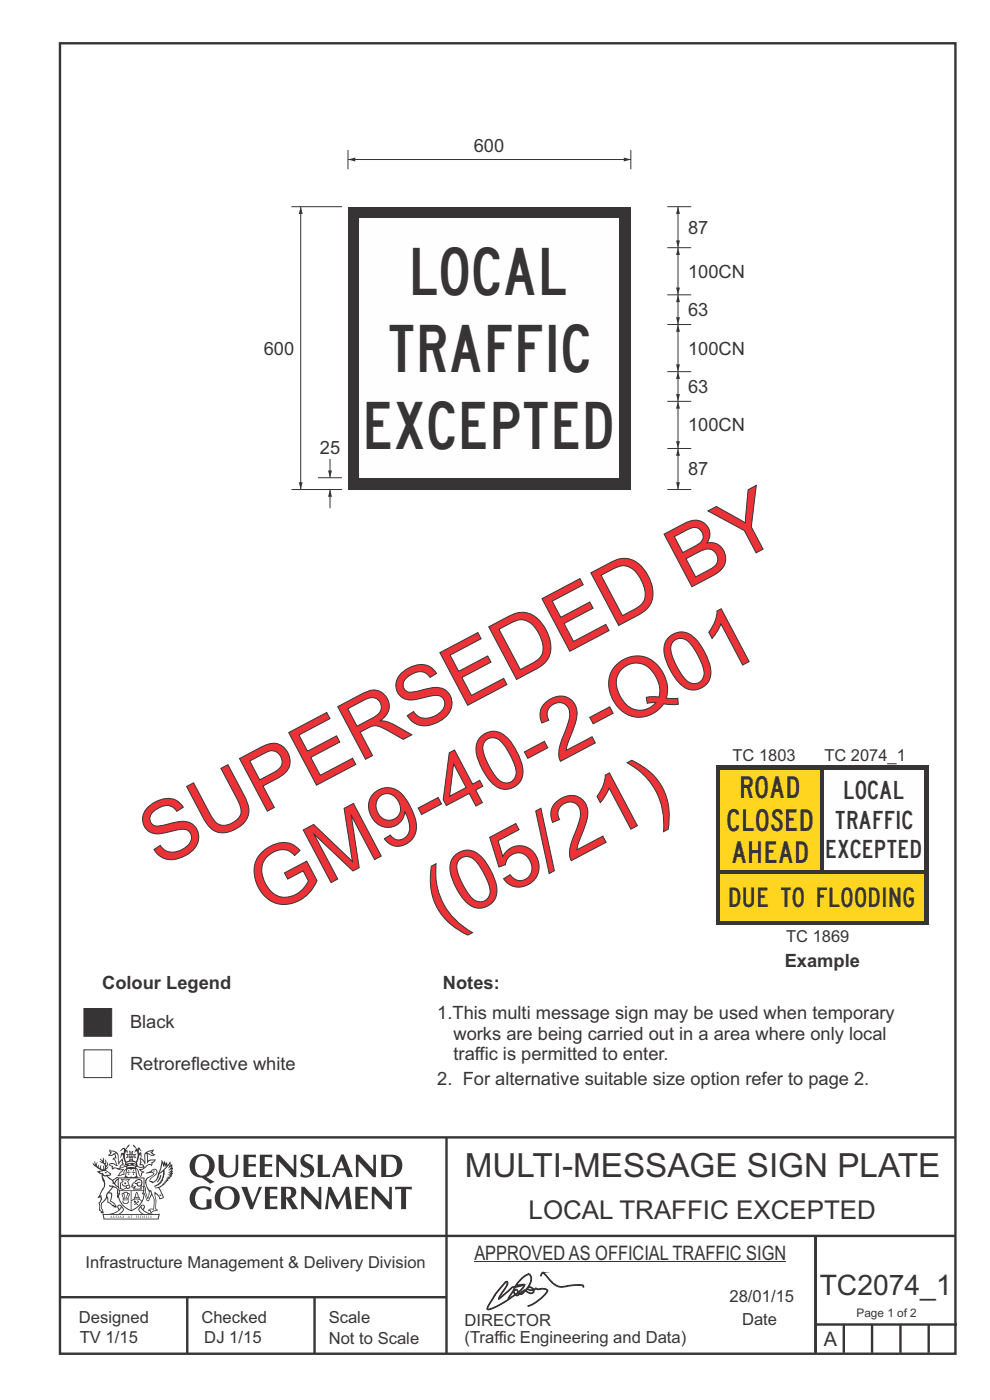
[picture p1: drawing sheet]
<svg xmlns="http://www.w3.org/2000/svg" width="210mm" height="297mm" viewBox="0 0 210 297" stroke-linecap="round" stroke-linejoin="round" font-family="sans-serif">
<g fill="none" stroke="#373435" stroke-width=".51">
<path d="M12.7 9.2h190v278h-190zM12.7 241.3h190M94.7 241.4v45.8M12.7 275.2h82M12.7 262.2h190.1M39.7 275.2v12M66.7 275.2v12M173 262.1v24.9M173 281h30M179 281v6M185 281v6M191 281v6"/>
<path d="M197 281v6"/>
</g>
<path d="M100.6 267.7h66.2" fill="none" stroke="#373435" stroke-width=".21"/>
<path d="M17.8 222.7h5.9v5.9h-5.9z" fill-rule="evenodd" fill="#fefefe" stroke="#373435" stroke-width=".21"/>
<path d="M17.8 213.9h5.9v5.9h-5.9z" fill-rule="evenodd" fill="#373435" stroke="#373435" stroke-width=".21"/>
<g fill="#373435">
<path d="M40.8 252.5a3.4 3.4 0 0 1 4-.4l-.2 .7a1.81 1.81 0 0 0-2.2-.6 1.81 1.81 0 0 0-1 2.1 1.66 1.66 0 0 0 .6 1.6 1.66 1.66 0 0 0 1.8 .1v-1.6h1.1v1.9a4.3 4.3 0 0 1-4-.4 2.58 2.58 0 0 1-.1-3.4z" fill-rule="evenodd"/>
<path d="M47.4 252.3l.8-.2a1.34 1.34 0 0 1 1.4 1l.1 .4a2.38 2.38 0 0 1-1.1 2.6 1.51 1.51 0 0 1-1.9-1.8 2.4 2.4 0 0 1 .7-2zM46.1 252.6a2.51 2.51 0 0 0-.2 3 2.51 2.51 0 0 0 2.9 1 2.51 2.51 0 0 0 2-3.1 2.51 2.51 0 0 0-3.2-1.8l-.6 .2z" fill-rule="evenodd"/>
<path d="M51.2 251.8h1.2l1.2 3.4 1.3-3.4h.7l-2 4.7h-.6z" fill-rule="evenodd"/>
<path d="M56.2 251.8h2.6v.6l-1.6-.1v1.5l1.6-.1v.6l-1.6-.1v1.8l1.6-.1v.6h-2.6z" fill-rule="evenodd"/>
<path d="M60.7 252.1a.95 .95 0 0 1 1.1 1 .95 .95 0 0 1-1.1 .9zM59.6 251.8v4.7h1.1v-2.2l1.3 2.2h1.3l-1.5-2.3a1.21 1.21 0 0 0 1-1.4 1.21 1.21 0 0 0-1.4-1z" fill-rule="evenodd"/>
<path d="M63.9 251.8h.7l3 3.2v-3.2h.6v4.7h-.6l-3.1-3.3v3.3h-.6z" fill-rule="evenodd"/>
<path d="M69.6 251.8h.6l1.6 3.2 1.6-3.2h.6l.6 4.7h-1.1l-.3-3.2-1.5 3.2h-.3l-1.5-3.1-.3 3.1h-.7z" fill-rule="evenodd"/>
<path d="M75.4 251.8h2.6v.6l-1.6-.1v1.5l1.6-.1v.6l-1.6-.1v1.8l1.6-.1v.6h-2.6z" fill-rule="evenodd"/>
<path d="M78.9 251.8h.7l3 3.2v-3.2h.5v4.7h-.6l-3.1-3.3v3.3h-.5z" fill-rule="evenodd"/>
<path d="M83.8 251.8h3.6v.6l-1.3-.1v4.2h-1v-4.2l-1.3 .1z" fill-rule="evenodd"/>
<path d="M40.8 245.7a2.46 2.46 0 0 0-.4 2.7 2.46 2.46 0 0 0 2.4 1.4l1.8 1.3 1-.3-1.8-1.1a2.54 2.54 0 0 0 1.5-3.4 2.54 2.54 0 0 0-3.5-1.2zM42 245.6a1.54 1.54 0 0 1 1.8-.1 1.54 1.54 0 0 1 .6 1.7 1.77 1.77 0 0 1-2 2.1 2.51 2.51 0 0 1-.4-3.7z" fill-rule="evenodd"/>
<path d="M46.4 245h1v1.9a2.39 2.39 0 0 0 .7 2.3 1.32 1.32 0 0 0 1.4-.1 1.32 1.32 0 0 0 .5-1.3v-2.8h.5v2.4a2.12 2.12 0 0 1-1.6 2.4 2.12 2.12 0 0 1-2.5-1.4z" fill-rule="evenodd"/>
<path d="M51.7 245h2.6v.6l-1.6-.1v1.5l1.6-.1v.6l-1.6-.1v1.8l1.6-.1v.6h-2.6z" fill-rule="evenodd"/>
<path d="M55.1 245h2.7v.6l-1.6-.1v1.5l1.5-.1v.6l-1.5-.1v1.8l1.6-.1v.6h-2.7z" fill-rule="evenodd"/>
<path d="M58.6 245h.7l3 3.2v-3.2h.6v4.7h-.6l-3.1-3.4v3.4h-.6z" fill-rule="evenodd"/>
<path d="M64 245.4a1.87 1.87 0 0 1 2.4-.2l-.2 .7a.87 .87 0 0 0-.9-.6 .87 .87 0 0 0-.8 .6 1.82 1.82 0 0 0 1.3 1.1 1.56 1.56 0 0 1 .7 2 1.56 1.56 0 0 1-2 .8l-.8-.3 .2-.9h.1a.9 .9 0 0 0 .9 .8 .9 .9 0 0 0 .9-.7 1.59 1.59 0 0 0-1.3-1.1 1.43 1.43 0 0 1-.5-2.2z" fill-rule="evenodd"/>
<path d="M67.4 245h1v4.2l1.6-.1v.6h-2.6z" fill-rule="evenodd"/>
<path d="M72.4 246.2l.6 1.7h-1.3zM72.4 244.9l-2 4.8h.7l.4-1.4h1.7l.5 1.4h1.2l-2-4.8z" fill-rule="evenodd"/>
<path d="M75.5 245h.7l3 3.2v-3.2h.5v4.7h-.6l-3.1-3.4v3.4h-.5z" fill-rule="evenodd"/>
<path d="M81.9 245.4a1.71 1.71 0 0 1 2.3 1.8 1.79 1.79 0 0 1-2.3 2.1zM80.9 245v4.7a4.2 4.2 0 0 0 3.9-.9 2.34 2.34 0 0 0 .4-2.4 2.34 2.34 0 0 0-2-1.4z" fill-rule="evenodd"/>
<path d="M23.4 244.2l1.1 .3-.9 .5h-.3l.5-.5zM24.4 244.8l.2-.1a2.44 2.44 0 0 1 .5 2l.1 .4 .7-1-.2 .6 .3 .3a.57 .57 0 0 0-.6 .8l-1-.2-.5 .2 .2-.5-.8-.2 .7-.2 .9 .5 .1-.1-.6-1.3-.2-.1 .5-.1zM23.4 243.8l-.2 .4 .2 .4-.6 .4a1.04 1.04 0 0 0 1.4-.1l.2 .7h-.3l-.2 .4a.94 .94 0 0 1 .8 1.1l-.2-.1a1.16 1.16 0 0 0-1.5-.1l.3 .4 .4 .2 .1 .5 .2 .2 .1-.2a.94 .94 0 0 1 1.1 .2h.8l-1.1 1.2a1.13 1.13 0 0 0 1.1-.2l.4-.1v-.4l.4-.7a.83 .83 0 0 0-.6 1.1l-.3-.1-.6 .3 1-1.4-.5 .2-.5-.1 1.3-.5-.1-.1-.9 .3v-.3l.2-.2 .3 .1 .1-.3-.2-.4 .1-.6-.2-.3-.7 .9v-.7a1.42 1.42 0 0 0-1.6-1.8z" fill-rule="evenodd"/>
<path d="M31.2 244.6l.4-.3 .7-.1-.6 .3 .8 .5h-.3zM30.9 244.8h.2l.1 2a1.69 1.69 0 0 1 1.6-.7l-.8 .5 .1 .5a1.1 1.1 0 0 0-1.5 .6l-.1-.5-.2-.2h-.5l.3-.4-.3-.7a1.42 1.42 0 0 1 .9 1.1l.2-.1zM29.7 245.5l.1 1-.2 .3 .1 .5 .5-.1 .2 .2a.96 .96 0 0 1-1.2-.1l-.1 .1a1.06 1.06 0 0 0 1.3 .2v.1a.72 .72 0 0 1-.9 .2l.3 .5 .5 .3-.4 .1-.1 .7-.2-.4-.4-1.1-.4-.4 .4 .9a1.54 1.54 0 0 0 .7 1.2l.2-.3a.58 .58 0 0 1 .5-.7l.1-.2h-.3l-.5-.3 1-.5a.93 .93 0 0 1 1.1-.5v.2l.2-.1 .1-.5a.99 .99 0 0 0 .7-.9l-1.3 .1-.3 .3-.1-1.5 .9 .4 .9-.3h-.4l-.5-.4 .4-.7-.6 .2a1.46 1.46 0 0 0-1.3 2.1v.4l-.2-.4z" fill-rule="evenodd"/>
<path d="M28.2 248.3h.2v.4h.3l-.3 .1-.1 .5v-.5l-.4-.1 .4-.1z" fill-rule="evenodd"/>
<path d="M27.2 248.3h.2v.3l.3 .1-.3 .1-.1 .5v-.5l-.3-.1h.3z" fill-rule="evenodd"/>
<path d="M26.9 248.1a.57 .57 0 0 1 .9 .2 .57 .57 0 0 1 .9-.2l.2 1.4-.2 .1a.57 .57 0 0 1-.9-.1 .69 .69 0 0 1-1.1 0zM26.8 247.4l-.3 2.1-.1 .4h2.9l-.2-.4-.3-2.1h-.2l.1 .3-.9-.1-.8 .1v-.3z" fill-rule="evenodd"/>
<path d="M26.8 251.7a.3 .3 0 0 0 .6 0 .3 .3 0 0 0-.6 0zM25.9 250.3l.3 .3-.3 .3a.79 .79 0 0 0 0 1.3l.8-.2-.1-.3a.55 .55 0 0 1-.7-.6h.1l.2 .3 .3 .1 .8-.2-.3-.7 .3-.3-.7 .1zM25.6 250l1.2 .2 .8-.2-.4 .7 .5 1.1a.56 .56 0 0 1-.9 .3l-.1 .1a.73 .73 0 0 1-1 .1 .73 .73 0 0 1-.3-.9v-.4l.6-.4z" fill-rule="evenodd"/>
<path d="M28.2 251.2l.7-.5a.58 .58 0 0 1 1-.1 .58 .58 0 0 1-.4 .9l-.3-.3a.43 .43 0 0 1 .6-.3v-.1a.57 .57 0 0 0-.8 .2l-.2-.1-.3 .2 .5 .1a.55 .55 0 0 0 .8 .5v.5h-1.3l.4-.4-.2-.2-.6 .2 .3-.3-.3-.1zM28 251.1l-.1 .2a.39 .39 0 0 0 .2 .7l.3-.1-.2 .5h1.9v-.8a.86 .86 0 0 0-.2-1.3 .86 .86 0 0 0-1.2 .3z" fill-rule="evenodd"/>
<path d="M28.6 254.1h.8v.2h-.8zM29 253.1l.2 .8h-.4zM29 252.8l-.3 .5-.1 .6h-.2v.4l-.6 .4 .1 .2a1.48 1.48 0 0 1 2.1 .1l.2-.1-.6-.5v-.5h-.2l-.1-.6z" fill-rule="evenodd"/>
<path d="M28.4 254.7l.4 .1 .1 .3 .3-.2-.2-.2a.38 .38 0 0 1 .5 .5l-.2-.2-.3 .3 .4 .2-.3 .2-.2-.3-.4 .3-.1-.2 .4-.3-.3-.1z" fill-rule="evenodd"/>
<path d="M27.1 253.3h.2v.2l-.2 .6h-.2zM26.2 254.6h.9v.4a.5 .5 0 0 1-.5 .2 .5 .5 0 0 1-.4-.4zM26 253.3h.2l.2 .8h-.1zM26.2 254.3h.8l.1 .1-.8 .1zM26.4 253h.5l-.1 1.1h-.2zM25.9 253.1l-.1 .3 .3 1.2a.48 .48 0 0 0-.1 .5 .48 .48 0 0 0 .5 .3l.5-.1a.49 .49 0 0 0 .2-.7l.3-1.2-.1-.3-.6-.3z" fill-rule="evenodd"/>
<path d="M26.3 250.9h.4l.1 .3h-.3z" fill-rule="evenodd"/>
<path d="M33.9 249.4l.3-.2-.2 .9-.6 .7h-.2l.5-.7z" fill-rule="evenodd"/>
<path d="M32.3 248.3l.3-.2 .5 .2a.88 .88 0 0 1-.5 1.1 1.22 1.22 0 0 0-.9 1.3l.5 .2a.72 .72 0 0 0 .9-.4l.6-.8 .1-.6 .8-.6v.3a2.85 2.85 0 0 1-2 2.8l.1 .1a2.13 2.13 0 0 0 1.9-1.4v-.3a2.01 2.01 0 0 0 .3-1.8l1.1-1.3-.4 1 .7-.5-.7 1 .8-.4-.8 .8 .7-.1-.9 .5 .9-.1-.9 .5 .8-.1-.9 .3 .3 .2h-.4l.2 .4-.3-.1 .1 .3h-.3l.1 .3h-.2a2.16 2.16 0 0 1-2 1l.1 .2h.4a.76 .76 0 0 1 .7 .7l.5 1.2-.5 .2a1.45 1.45 0 0 0-1.2-1.3l.2 1.8-.1 1.9 .4 .2a1.07 1.07 0 0 0-1.2 .4v-.3l-.5-.2a.87 .87 0 0 1 1.1-.1v-.7a4.4 4.4 0 0 0-.6-3.1v-.3h-.2a2.16 2.16 0 0 1-.8-2.2l.3-.3 1.2-.8a.55 .55 0 0 0-.4-.7zM30.4 251.7a.76 .76 0 0 1 .3 1.1l.6 1.6 .4-1.7 .2 .1a.61 .61 0 0 1-.1 .9l-.3 .9h-.2l-.6-1.6-.4 .2a1.18 1.18 0 0 0 .1-1.5zM34.4 246.8l.2 .8 .3-.5v.5l.4-.5a1.9 1.9 0 0 1-1.1 1.4l-.4 .3zM30.9 248.9l1.3-.1 .2 .1v.3l-.5 .3a1.26 1.26 0 0 0-.9 1.9l.2 .7a1.84 1.84 0 0 1 .2 2l-.5-1.3a.96 .96 0 0 0-.4-1.3l-.4 .3a.78 .78 0 0 1 0 1.3l.1 .2h.4l.4 1.1a.38 .38 0 0 0 .2 .4 .38 .38 0 0 0 .4-.1l.6-1.2a2.94 2.94 0 0 1 .4 2.5l-.1 .5-.8-.1-.3 .4v.2l.5-.1v.4l.2 .1a1.02 1.02 0 0 1 1.3-.5v-.3l-.3-.2 .1-1.7-.3-1.4 .1 .1a1.14 1.14 0 0 1 .8 .9 .63 .63 0 0 0 .8-.2 .63 .63 0 0 0-.1-.8l-.7-1.3 1-.6 .1-.3 .3-.1-.1-.2h.4l-.1-.3h.3l-.1-.3 .5-.1-.2-.2 .6-.4 .1-.2-.3 .1 .4-.6-.3 .1 .3-.6-.4 .1 .4-.5v-.3l-.3 .2 .2-.6-.1-.3-.3 .3-.1-.8-.6 .8-.2-.7-.2 .5-.3-.8-.1 .6-.4-.8-.2 1.4-.6 1.9a1.81 1.81 0 0 1-1 1.4l-.6-.2a1.74 1.74 0 0 1 1.2-1.2 .75 .75 0 0 0 0-1.3 .75 .75 0 0 0-1.1 .5z" fill-rule="evenodd"/>
<path d="M33.8 253.5l.3-.1 .2 .3h-.4z" fill-rule="evenodd"/>
<path d="M22 257.7h11.6l-.1 .8h-11.3zM24 257.6l.4-.2a2.47 2.47 0 0 0 1.4-1.3l.3 .6-.5 .5-.5 .4zM25.1 255.9l.3-.2 .2 .2-.2 .6zM29.8 256.1a2.65 2.65 0 0 0 1.8 1.5h-1.1l-.2-.2a.79 .79 0 0 1-.5-1.3zM30 255.9l.2-.2 .3 .2-.2 .6zM21.8 257.5l.2 1.2h11.7l.2-1.1-.2-.1a4.1 4.1 0 0 1-3.3-.9l.3-.4-.1-.5a1.06 1.06 0 0 0-1.3 .9l.2 .4 .7 .6h-4.7l.2-.2a.84 .84 0 0 0 .6-.7 .84 .84 0 0 0-.5-.9l-.2-.2-.6 .1-.1 .5 .3 .4a4.2 4.2 0 0 1-3.4 .9z" fill-rule="evenodd"/>
<path d="M23.6 258l.1 .2h-.2zM23.6 257.9l-.3 .5 .4-.1 .2 .1z" fill-rule="evenodd"/>
<path d="M24 257.9h.2v.4a.25 .25 0 0 0 .2-.1 .25 .25 0 0 0-.1-.3h.1a.29 .29 0 0 1 0 .4 .29 .29 0 0 1-.4 0 .29 .29 0 0 1 0-.4z" fill-rule="evenodd"/>
<path d="M24.8 257.9a.22 .22 0 0 1 .3 .2 .22 .22 0 0 1-.3 .2zM24.7 257.9v.5a.33 .33 0 0 0 .4-.1 .33 .33 0 0 0 0-.4 .33 .33 0 0 0-.4 0z" fill-rule="evenodd"/>
<path d="M25.5 258l.1 .2h-.1zM25.6 257.9l-.3 .5 .3-.1 .2 .1z" fill-rule="evenodd"/>
<path d="M25.9 257.9h.2l.1 .2 .2-.2-.2 .2 .2 .3-.3-.2v.2h-.2l.2-.3z" fill-rule="evenodd"/>
<path d="M27.3 258l.1 .2h-.2zM27.3 257.9l-.3 .5 .4-.1 .2 .1z" fill-rule="evenodd"/>
<path d="M27.6 257.9h.5h-.2l.1 .5h-.3l.1-.5z" fill-rule="evenodd"/>
<path d="M28.8 257.9h.3h-.1v.2h.1h-.1v.3h-.2z" fill-rule="evenodd"/>
<path d="M29.3 257.9h.2l.1 .5h-.3z" fill-rule="evenodd"/>
<path d="M29.9 257.9a.22 .22 0 0 1 .3 .2 .22 .22 0 0 1-.3 .2zM29.7 257.9v.5a.33 .33 0 0 0 .5-.1 .33 .33 0 0 0 0-.4 .33 .33 0 0 0-.5 0z" fill-rule="evenodd"/>
<path d="M30.5 257.9h.3h-.2v.2h.2h-.2v.2l.2 .1h-.3z" fill-rule="evenodd"/>
<path d="M31 257.9h.2l-.1 .4 .2 .1h-.3z" fill-rule="evenodd"/>
<path d="M31.5 257.9h.2v.5h-.2z" fill-rule="evenodd"/>
<path d="M31.9 257.9h.3l-.2 .1 .2 .2-.1 .2h-.2v-.2l.2 .1z" fill-rule="evenodd"/>
<path d="M26.8 246.7a1.51 1.51 0 0 1 2.1 .2l-1.1-.2-1 .2zM28.3 246.9l.5 .2v.2l-.4-.1zM27.2 247l.5-.1 .1 .2h-.4zM26.7 247.2l.2 .1-.3 .1zM27.6 246.2l.2-.2 .3 .2zM27.5 245h.2v.4h-.2zM27.6 244.4l.2 .2 .2-.2-.1 .4h-.2zM27.7 245.6h.2l.1 .4-.2-.2-.2 .2zM27.9 245h.2v.4h-.2zM27 245l.3 .1 .1 .2-.4 .1 .2-.2zM28.3 245.1l.3-.1-.2 .2 .2 .2-.3-.1zM25.3 244.2l1-.5-.1 1-.2-.1-.3 .1-.3 1.1 .5-1 .3 .9a1.84 1.84 0 0 1 .2 1.7l.4 .1a2.48 2.48 0 0 1 2.2 .1l.2-.3-.2-.6 .7-1.8 .4 .6-.2-1-.1-.1-.3 .3v-.9l.6 .4-.5-.7h-.4v.4l-.6-.8-.5-.3 .2 .4 .6 .6-.4 .7 .4-.3a2.06 2.06 0 0 1-.1 2.2l-.5-.2-.2-.6 .2-.1 .7 .2-.4-.5 .4-.5-.7 .2-.2-.2 .2-.7-.5 .4-.5-.4 .2 .7-.2 .2-.7-.2 .4 .5-.4 .5 .8-.2 .1 .1-.1 .6-.6 .2a2.01 2.01 0 0 1 0-2.2l.3 .5-.1-.6-.3-.1 .9-1.2-.5 .3-.5 .7-.2-.3a.8 .8 0 0 0-.8 .5z" fill-rule="evenodd"/>
<path d="M21.8 249.4l.3 .2a.61 .61 0 0 1 .9 .3l.2 .2a.8 .8 0 0 1 .7 1l.3 .1 .6 .6a1 1 0 0 1 .5 1l-.2 .7v-.5h-.1a.96 .96 0 0 0-.7-1.3l-.3-.2h-.6l-.2-.1-.1 .1 .1 .3h.6l-1.1 1.4-.3 .9-.4 .6a1.33 1.33 0 0 0-.5 1.8l.2 .5a1.26 1.26 0 0 1-.5-1.4l-.1-.4a1.56 1.56 0 0 0 .4-1.7l-.3 .2 .2-.5a3.2 3.2 0 0 0 .7-3zM23 253.2h.4l.2 .4-.3 1.2 .8 .5 .3 .5-.6-.2-.8-.6v-.9a.51 .51 0 0 1 0-.9zM21.2 248.6a1.52 1.52 0 0 1 2.1 .6l-1.1 .1-.2-.1-.1-.4-.5 .1zM20.1 246.3l.1 .8-.5-.4a.62 .62 0 0 0 .7 .8l1.3 .8-1.1 .1 .6 .6 .4 .1 .1 1.1a1.84 1.84 0 0 1-.3 2.5l-.4 .9-.3 .4 .2 .1 .4-.1 .1 .4-.2 .5-.3 .2 .1 1.8 .2-.1 .3 .6h.2l.4-.1-.2-.5a1.3 1.3 0 0 1-.1-1.6l.9-1.1 .2 1.1 .5 .2 .5 .6 .1-.2 .2 .4 .5-.1a1.85 1.85 0 0 0-1.2-1.3l.1-.3a1.39 1.39 0 0 0 0-1.5h-.4l.4-.6a.66 .66 0 0 1 .9-.4 .66 .66 0 0 1 .3 .9v.4h.1v.1l-.1 .3 .2 .5 .1-.3a2.24 2.24 0 0 0 .1-2.2 .73 .73 0 0 1-.7-.6 .73 .73 0 0 1 .6-.8v-.2a.94 .94 0 0 0-.9 .8 .48 .48 0 0 1-.1-.5 .48 .48 0 0 1 .5-.3l.5-.3a.51 .51 0 0 0-.8 .2l-.4 .3-1.1-.8 .6-.1 .2-.5-1.2-.6 .5-.5v-.4l-.4 .5v-.2a.69 .69 0 0 0 .2-1.1v.5l-.2 .2v-1.1l-.2-.2 .1 .6-.2 .2-.4-1.2v.6l-.6-.3 .5 .6-.6-.2 .3 .3a1 1 0 0 1 .7 1.5l-.2-.8v.8l-.5-.2v-.7l-.2 .6-.2-.1-.1-.6-.2 .4-.1-.2v-.7l-.2 .5z" fill-rule="evenodd"/>
<path d="M22.2 248.8l.2-.2 .3 .3z" fill-rule="evenodd"/>
<path d="M25 249.8h5.6v2l-.2-.1v-1.7h-5.2v2.5h5.2v-.7l.1 .1-.1 1.1v-.3h-2.5v4a4.1 4.1 0 0 0 2.6-3.6l.1-.1a4 4 0 0 1-2.8 3.9 4.2 4.2 0 0 1-2.8-4.7l.1 1.3 .1-.1a3.8 3.8 0 0 0 2.5 3.3v-4h-2.5l-.2-.9z" fill-rule="evenodd"/>
<circle cx="32.6" cy="248.4" r=".17"/>
</g>
<path d="M115 270l.3-.1 .8 .9a4.5 4.5 0 0 0 3 2.1 15.6 15.6 0 0 1 4.6-.3l.2 .4-.2 .1-.1-.3a15.6 15.6 0 0 0-4.5 .3 5.2 5.2 0 0 1-3.4-2.5l-.5-.6-.3 .7h-.2zM107.2 271.9l.3-.1 .2 .2a1.96 1.96 0 0 1-.8 1.8l-1 1.6 2-1.7a1.43 1.43 0 0 1 1.3-.8 6.4 6.4 0 0 1 2.9-2.7 1.1 1.1 0 0 1 .6 1.7l-.5 1 .6 .2 .4 .4 .4-.2 .6 .1h.3a1.57 1.57 0 0 1 1.7 .3 7.5 7.5 0 0 1-4.2 3.4v-.1a8.3 8.3 0 0 0 4.1-3.2 1.2 1.2 0 0 0-1.6-.3l-.4 .1-.4-.2-.3 .2a.73 .73 0 0 1-.8 .8l-.6-.1-.5-.4a1.32 1.32 0 0 1-1.3 .7l-.5 .3a1.2 1.2 0 0 0-1.4 .5l-.5 .4a9.7 9.7 0 0 1-4.4 2l-.1-.1a4.6 4.6 0 0 1 1.2-2.3l.8-1.3zM111.8 273.4l-.2 .3 .9 .6 .5-.1 .1-.5a1.2 1.2 0 0 1-1.3-.3zM110.6 271.4l-1 1.2 1.6-.2 .1 .1a2.73 2.73 0 0 1-1.3 1.7l.2 .2 .6-.5a2.88 2.88 0 0 0 1.7-3.2 .48 .48 0 0 0-.5-.4 .48 .48 0 0 0-.4 .3zM112 273.2a.91 .91 0 0 0 1.1 .3l-.7-.4zM109.5 272.8l-.1 .1 1.3-.3zM109.3 273.1l-.3 .6 .6-.2 .4 .6a2.34 2.34 0 0 0 1.2-1.5zM107.3 272l-2.1 2.6-1.4 2.2-.4 .9a8 8 0 0 0 3.9-1.8l.4-.2 1.4-2.6-.5 .1-2 1.8-.8 .6a3.3 3.3 0 0 1 .9-1.8l.1-.1a1.9 1.9 0 0 0 .8-1.7zM108.9 274l-1 1.5 1.3-.9zM109 273.9l.3 .6a.47 .47 0 0 0 .5-.3 .47 .47 0 0 0-.3-.5zM109.4 274.7h.3l.4-.2-.2-.2zM110.4 274.4h.4l.5-.6z" fill="#373435" stroke="#373435" stroke-width=".21"/>
<g fill="#373435">
<path d="M151.9 162.4h45v33.8h-45z" fill-rule="evenodd"/>
<path d="M173.9 162.4h1v22.5h-1z" fill-rule="evenodd"/>
</g>
<g fill="#ffd520">
<path d="M152.8 185.4h43.1v9.9h-43.1z" fill-rule="evenodd"/>
<path d="M152.8 163.4h21.1v21.1h-21.1z" fill-rule="evenodd"/>
</g>
<path d="M143.8 95.1v8.7" fill="none" stroke="#373435" stroke-width=".21"/>
<g fill="#373435">
<path d="M143.4 102.3h.8l-.4 1.5z"/>
<path d="M143.8 95.1l.4 1.6h-.8z"/>
</g>
<path d="M143.8 68.8v10" fill="none" stroke="#373435" stroke-width=".21"/>
<g fill="#373435">
<path d="M143.4 77.3h.8l-.4 1.5z"/>
<path d="M143.8 68.8l.4 1.6h-.8z"/>
</g>
<path d="M73.8 33.8h60.1" fill="none" stroke="#373435" stroke-width=".21"/>
<g fill="#373435">
<path d="M132.3 33.4l1.6 .4-1.6 .5z"/>
<path d="M73.8 33.8l1.6-.4v.9z"/>
<path d="M73.8 43.8h60v60h-60z" fill-rule="evenodd"/>
</g>
<path d="M76.3 46.3h55v55h-55z" fill-rule="evenodd" fill="#fefefe"/>
<path d="M73.8 31.8v4.1M133.8 31.8v4.1M143.8 62.5v6.3M141.5 95.1h5.1M141.5 103.8h5.1" fill="none" stroke="#373435" stroke-width=".21"/>
<g fill="#373435">
<path d="M143.4 67.3h.8l-.4 1.5z"/>
<path d="M143.8 62.5l.4 1.6h-.8z"/>
</g>
<path d="M143.8 52.5v10M141.5 68.8h5.1M141.5 62.5h5.1" fill="none" stroke="#373435" stroke-width=".21"/>
<g fill="#373435">
<path d="M143.4 61h.8l-.4 1.5z"/>
<path d="M143.8 52.5l.4 1.6h-.8z"/>
</g>
<path d="M143.8 43.8v8.7" fill="none" stroke="#373435" stroke-width=".21"/>
<g fill="#373435">
<path d="M143.4 51h.8l-.4 1.5z"/>
<path d="M143.8 43.8l.4 1.6h-.8z"/>
</g>
<path d="M141.5 52.5h5.1M141.5 43.8h5.1M70 97.4v3.9" fill="none" stroke="#373435" stroke-width=".21"/>
<path d="M69.6 99.8h.8l-.4 1.5z" fill="#373435"/>
<path d="M70 103.8v4" fill="none" stroke="#373435" stroke-width=".21"/>
<path d="M70 103.8l.4 1.6h-.8z" fill="#373435"/>
<path d="M61.8 43.8h10.7M63.8 43.8v60M61.8 103.8h10.7M67.4 101.3h5.1" fill="none" stroke="#373435" stroke-width=".21"/>
<g fill="#373435">
<path d="M63.4 102.3h.8l-.4 1.5z"/>
<path d="M63.8 43.8l.4 1.6h-.8z"/>
</g>
<path d="M141.5 78.8h5.1M143.8 78.8v6.3" fill="none" stroke="#373435" stroke-width=".21"/>
<g fill="#373435">
<path d="M143.4 83.6h.8l-.4 1.5z"/>
<path d="M143.8 78.8l.4 1.6h-.8z"/>
</g>
<path d="M141.5 85.1h5.1M143.8 85.1v10" fill="none" stroke="#373435" stroke-width=".21"/>
<g fill="#373435">
<path d="M143.4 93.6h.8l-.4 1.5z"/>
<path d="M143.8 85.1l.4 1.6h-.8z"/>
</g>
<path d="M174.8 163.4h21.1v21.1h-21.1z" fill-rule="evenodd" fill="#fefefe"/>
<g font-size="17.6" fill="#ed3237">
<text x="33.8" y="184.2" transform="rotate(-28 33.8 184.2)">SUPERSEDED BY</text>
<text x="56.9" y="194.3" transform="rotate(-28 56.9 194.3)">GM9-40-2-Q01</text>
<text x="93.9" y="197" transform="rotate(-28 93.9 197)">(05/21)</text>
</g>
<g font-size="10" fill="#373435">
<text x="87.7" y="62.6">LOCAL</text>
<text x="82.7" y="78.8">TRAFFIC</text>
<text x="77.8" y="95.1">EXCEPTED</text>
</g>
<text font-size="7.1" fill="#373435" x="98.6" y="249.6">MULTI-MESSAGE SIGN PLATE</text>
<text font-size="6" fill="#373435" x="173.9" y="274.7">TC2074_1</text>
<text font-size="5.5" fill="#373435" x="112.1" y="258.6">LOCAL TRAFFIC EXCEPTED</text>
<g font-size="4.6" fill="#373435">
<text x="157.2" y="169.3">ROAD</text>
<text x="154.3" y="176.2">CLOSED</text>
<text x="155.3" y="183.1">AHEAD</text>
</g>
<g font-size="4.2" fill="#373435">
<text x="100.6" y="267.2">APPROVED AS OFFICIAL TRAFFIC SIGN</text>
<text x="174.7" y="285.6">A</text>
</g>
<text font-size="4.1" fill="#373435" x="154.8" y="192.4">DUE TO FLOODING</text>
<g font-size="3.9" fill="#373435">
<text x="100.5" y="32.3">600</text>
<text x="146" y="49.6">87</text>
<text x="146" y="58.9">100CN</text>
<text x="146" y="67.1">63</text>
<text x="55.9" y="75.3">600</text>
<text x="146" y="75.2">100CN</text>
<text x="146" y="83.4">63</text>
<text x="146" y="91.5">100CN</text>
<text x="67.8" y="96.4">25</text>
<text x="146" y="100.9">87</text>
<text x="21.7" y="209.8">Colour Legend</text>
<text x="94" y="209.8">Notes:</text>
<text x="166.5" y="205.2">Example</text>
<text x="27.6" y="218.1">Black</text>
<text x="92.8" y="216.3">1.This multi message sign may be used when temporary</text>
<text x="96.2" y="220.6">works are being carried out in a area where only local</text>
<text x="27.6" y="226.9">Retroreflective white</text>
<text x="96.2" y="224.9">traffic is permitted to enter.</text>
<text x="92.8" y="230.1">2. For alternative suitable size option refer to page 2.</text>
</g>
<g font-size="3.8" fill="#373435">
<text x="179.2" y="169.6">LOCAL</text>
<text x="177.3" y="175.8">TRAFFIC</text>
<text x="175.4" y="182.1">EXCEPTED</text>
</g>
<g font-size="3.5" fill="#373435">
<text x="155.4" y="161.4">TC 1803</text>
<text x="174.9" y="161.4">TC 2074_1</text>
<text x="166.8" y="199.8">TC 1869</text>
<text x="18.2" y="269">Infrastructure Management &amp; Delivery Division</text>
<text x="16.7" y="280.6">Designed</text>
<text x="42.7" y="280.6">Checked</text>
<text x="69.7" y="280.6">Scale</text>
<text x="98.5" y="281.3">DIRECTOR</text>
<text x="154.7" y="276.2">28/01/15</text>
<text x="157.4" y="281.2">Date</text>
<text x="16.9" y="284.8">TV 1/15</text>
<text x="43.3" y="284.9">DJ 1/15</text>
<text x="69.7" y="285.2">Not to Scale</text>
<text x="98.5" y="284.8">(Traffic Engineering and Data)</text>
</g>
<text font-size="2.5" fill="#373435" x="181.7" y="279.5">Page 1 of 2</text>
</svg>
